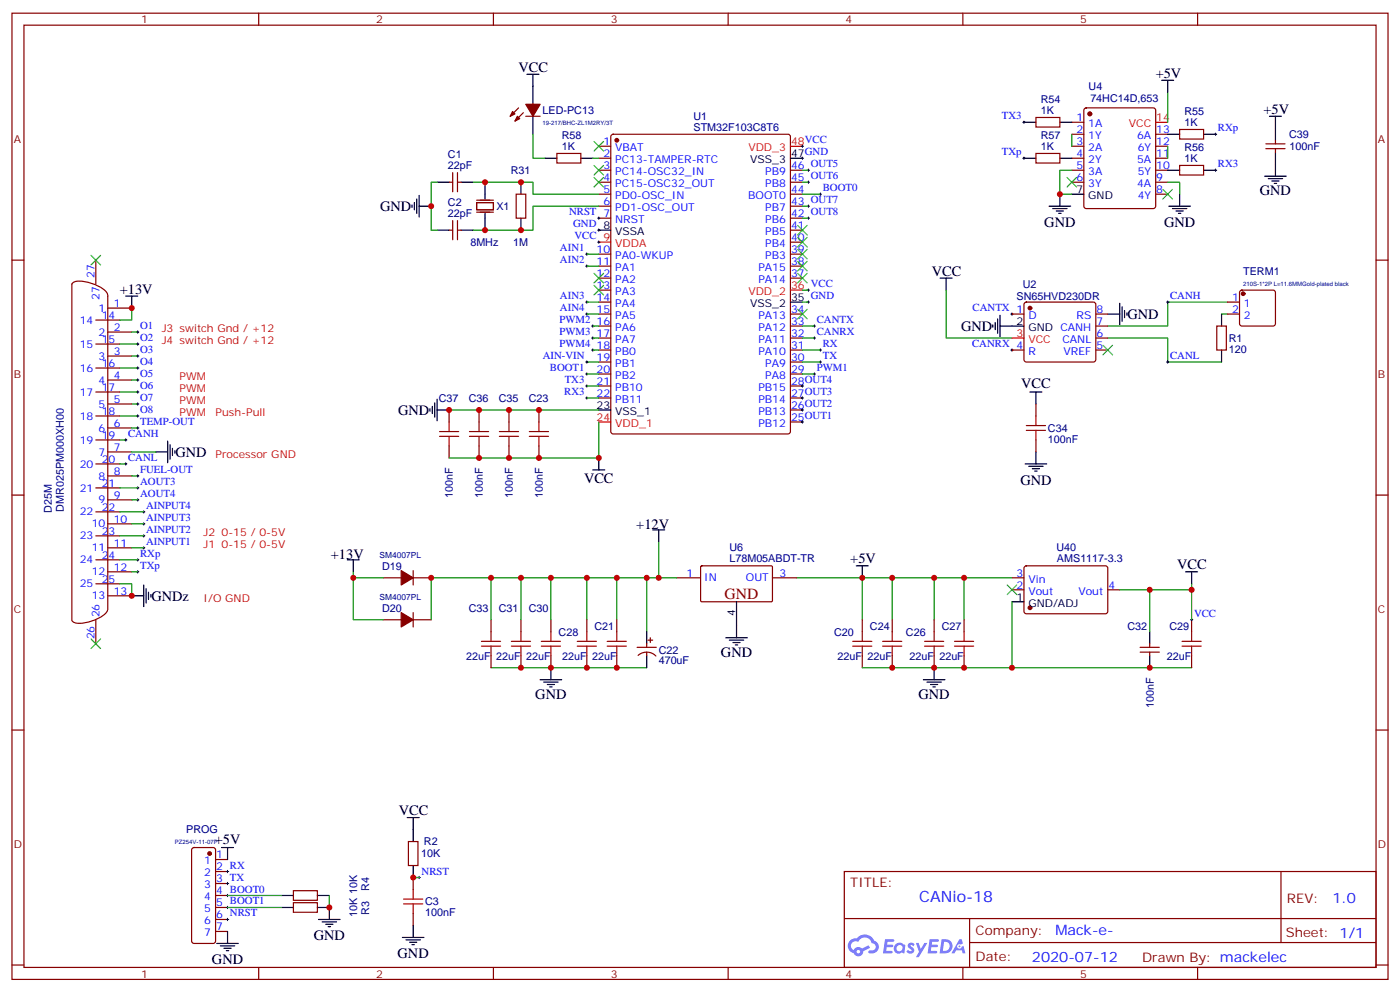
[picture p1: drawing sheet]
<svg xmlns="http://www.w3.org/2000/svg" width="412mm" height="292mm" viewBox="0 0 412 292" stroke-linecap="round" stroke-linejoin="round" font-family="sans-serif">
<g fill="none" stroke="#870000" stroke-width=".35">
<path d="M3.5 3.9h405.4v284.3h-405.4zM7.1 7.4h398.2v277.3h-398.2zM76.2 3.9v3.5M145.3 3.9v3.5M214.5 3.9v3.5M283.6 3.9v3.5M352.8 3.9v3.5M3.5 76.6h3.6M405.3 76.6h3.6M3.5 145.7h3.6M405.3 145.7h3.6M3.5 214.8h3.6"/>
<path d="M405.3 214.8h3.6M248.7 256.5h156.6v28.2h-156.6zM377.3 256.5v20.9M248.7 270.3h156.5M285.6 277.4h119.6M285.6 270.3v14.1M3.5 284h3.6M76.2 284.7v3.5M145.3 284.7v3.5M214.5 284.7v3.5M283.6 284.7v3.5M352.8 284.7v3.5"/>
<path d="M405.3 284h3.6"/>
</g>
<g fill="#5487ff">
<path d="M267.7 277.6a1.22 1.22 0 0 1 1.7 .3l-.4 .6a.47 .47 0 0 0-.3-.4 .47 .47 0 0 0-.5 .2l.1 .2a1.14 1.14 0 0 1 .8 1.8 1.14 1.14 0 0 1-1.9-.1l-.2-.1 .5-.6 .7 .4a.29 .29 0 0 0 .3-.2 .29 .29 0 0 0-.2-.3 1.04 1.04 0 0 1-.6-1.8z"/>
<path d="M260.7 276.4h2.4l.3 .2-.2 .5h-1.8l-.1 .9h1.5l.3 .4-.3 .3h-1.6l-.2 1.1 1.7 .1 .2 .3-.2 .3-2.6 .1z"/>
<path d="M273.8 276.4h2.4l.3 .2-.1 .5h-1.8l-.2 .9h1.6l.3 .4-.4 .3h-1.6l-.1 1.1 1.7 .1 .2 .3-.2 .3h-2.6z"/>
<path d="M282.6 276.4h.7l.3 1.3-.6 .3a.69 .69 0 0 0-1 .2 .69 .69 0 0 0 .4 1 .69 .69 0 0 0 .9-.6l.5-.3 .6 2.2h-.8l-.2-.8h-1.8l-.5 .8h-.8z"/>
<path d="M269.8 277.5h.8l.6 1.8 1.1-1.8h.9l-2.6 4.2h-.8l.9-1.6z"/>
<path d="M277.4 276.4l-.6 4.2h1.3a2.11 2.11 0 0 0 2.5-2.2 2.11 2.11 0 0 0-2.5-2zM278.1 277.1a1.39 1.39 0 0 1 1.7 1.5 1.39 1.39 0 0 1-1.8 1.2h-.3z"/>
<path d="M263.7 278a1.54 1.54 0 0 0-.1 2.2 1.54 1.54 0 0 0 2.2 .1l.6 .3 .3-2.3-.2-.3h-.4a1.49 1.49 0 0 0-2.4 0zM264 279a.94 .94 0 0 1 1.8 0 .94 .94 0 0 1-1.8 0z"/>
<path d="M250.4 276.8a2.18 2.18 0 0 0 1.1 3.7 1.44 1.44 0 0 0 1.6 .9 1.44 1.44 0 0 0 1.2-1.5l2-1-.5-.7-1.9 1a1.47 1.47 0 0 0-2.4 .4 1.39 1.39 0 0 1-.7-1.9 1.39 1.39 0 0 1 2-.5 2.12 2.12 0 0 1 2.2-1.3 2.12 2.12 0 0 1 1.9 1.7 1.14 1.14 0 0 1 1.1 1.4 1.14 1.14 0 0 1-1.7 .7 .43 .43 0 0 0-.5 .4 .43 .43 0 0 0 .4 .5 1.98 1.98 0 0 0 2.5-1.3 1.98 1.98 0 0 0-1.2-2.5 3.1 3.1 0 0 0-5.3-.7l-.9 .1zM252.3 280.1a.55 .55 0 0 1 1.1 0 .55 .55 0 0 1-1.1 0z"/>
<circle cx="282.6" cy="278.5" r=".26"/>
</g>
<g fill="none" stroke="#870000" stroke-width=".35">
<path d="M152.8 31.8l-2.5 2.4M154.2 33.2l-2.5 2.4M154.9 34.2h4.2M180.2 39.7l.4-.2h51.5l.7 .4v87.1l-.4 .7h-51.8l-.6-.5-.1-87zM305.2 34.6h7v2.8h-7zM315.7 36h3.6M315.7 39.5h3.6M319.5 32l.5-.2h19.7l.5 .2 .2 .5v28.2l-.2 .5-.5 .2h-19.7l-.5-.3-.2-.4v-28.2zM340.4 39.5h3.6M347.5 38.1h7v2.8h-7zM132.3 53.6h1M133.3 50.8v5.6"/>
<path d="M134.8 53.6h1M134.8 50.8v5.6M140.4 59.6h4.9v2.1h-4.9zM140.4 58.9h4.9M152 57.2h2.9v7h-2.9zM164 45.2h7.1v2.8h-7.1zM176.4 43h3.5M176.4 46.6h3.5M176.4 50.1h3.5M176.4 53.6h3.5M176.4 57.2h3.5M232.8 50.1h3.6"/>
<path d="M232.8 53.6h3.6M232.8 57.2h3.6M305.2 45.2h7v2.8h-7zM315.7 43h3.6M315.7 46.6h3.6M315.7 50.1h3.6M315.7 53.6h3.6M340.4 43h3.6M340.4 46.6h3.6M340.4 50.1h3.6M340.4 53.6h3.6M340.4 57.2h3.6"/>
<path d="M347.5 48.7h7v2.8h-7zM372.9 43.7h5.6M372.9 42.3h5.6M375.7 41.3v1M375.7 43.7v1.1M28.2 76.6v7M132.3 67.7h1M133.3 64.9v5.7M134.8 67.7h1M134.8 64.9v5.7M140.4 62.4h4.9M176.4 60.7h3.5"/>
<path d="M176.4 64.2h3.5M176.4 74.8h3.5M176.4 78.3h3.5M232.8 60.7h3.6M232.8 64.2h3.6M232.8 74.8h3.6M232.8 78.3h3.6M232.8 71.3h3.6M232.8 67.7h3.6M28.2 94.2h7.1M31.7 90.7h7.1M31.7 97.7h7.1"/>
<path d="M176.4 81.8h3.5M176.4 85.4h3.5M176.4 88.9h3.5M176.4 92.4h3.5M176.4 96h3.5M176.4 99.5h3.5M232.8 81.8h3.6M232.8 92.4h3.6M232.8 96h3.6M232.8 99.5h3.6M298.1 92.4h3.5M301.9 89.1l.4-.2h19.8l.5 .2 .2 .5v16.2l-.2 .5-.5 .2h-19.8l-.5-.2-.2-.5v-16.2z"/>
<path d="M322.8 92.4h3.5M322.8 96h3.5M322.8 99.5h3.5M358.4 96h2.8v7h-2.8zM361.6 88.9h3.5M361.6 92.4h3.5M365.4 85.6l.4-.2h9.2l.5 .2 .2 .5v9.1l-.2 .5-.5 .3h-9.2l-.5-.3-.2-.5v-9.1zM28.2 101.2h7.1M28.2 108.3h7.1M28.2 115.4h7.1M31.7 104.8h7.1M31.7 111.8h7.1"/>
<path d="M31.7 118.9h7.1M176.4 103h3.5M176.4 106.5h3.5M176.4 110.1h3.5M176.4 113.6h3.5M176.4 117.1h3.5M232.8 103h3.6M232.8 106.5h3.6M232.8 110.1h3.6M232.8 113.6h3.6M232.8 117.1h3.6M298.1 103h3.5"/>
<path d="M305.2 118.9v3.5M322.8 103h3.5M28.2 122.4h7.1M28.2 129.5h7.1M28.2 136.5h7.1M31.7 125.9h7.1M31.7 133h7.1M132.3 120.6v3.6M132.3 131.2v3.6M141.1 120.6v3.6M141.1 131.2v3.6M149.9 120.6v3.6"/>
<path d="M149.9 131.2v3.6M158.7 120.6v3.6M158.7 131.2v3.6M232.8 124.2h3.6M232.8 120.6h3.6M305.2 129.5v3.5M28.2 143.6h7.1M28.2 150.6h7.1M28.2 157.7h7.1M31.7 140.1h7.1M31.7 147.1h7.1M31.7 154.2h7.1"/>
<path d="M28.2 164.7h7.1M28.2 171.8h7.1M31.7 178.9v-91.8a3.5 3.5 0 0 0-2.3-2.7 12.3 12.3 0 0 0-7.1-1.6l-.7 .3-.4 .5v98.8M31.7 179a3.5 3.5 0 0 1-2.3 2.7 12.3 12.3 0 0 1-7.1 1.6l-.7-.2-.4-.5M31.7 161.2h7.1M31.7 168.3h7.1M31.7 175.3h7.1M112.9 170h5.3M121.7 167.9v4.3M121.7 170h5.3M199.3 170h7.1M206.4 166.7l.3-.2 20.7 .1 .1 .3v10l-.3 .2-20.7-.1-.1-.3z"/>
<path d="M227.5 170h7.1M298.1 173.6h3.5M298.1 170h3.5M301.9 166.7l.4-.2 23.6 .1 .4 .6v13l-.7 .4h-23.5l-.5-.7v-12.7zM326.3 173.6h3.5M28.2 182.4v7M112.9 182.4h5.3M121.7 180.3v4.2M121.7 182.4h5.3M144.6 182.4v3.5M144.6 193v3.5M153.5 182.4v3.5"/>
<path d="M153.5 193v3.5M162.3 182.4v3.5M162.3 193v3.5M172.9 182.4v3.5M172.9 193v3.5M181.7 182.4v3.5M181.7 193v3.5M187.7 190.5h5.6M188 192.9a3.8 3.8 0 0 1 5.2 .1M190.5 189.4v1.1M190.5 191.9v1.1M190.9 188.4h1.4"/>
<path d="M191.6 187.7v1.4M254 182.4v3.5M254 193v3.5M262.8 182.4v3.5M262.8 193v3.5M275.2 182.4v3.5M275.2 193v3.5M284 182.4v3.5M284 193v3.5M335.8 191.9h5.7M335.8 190.5h5.7M338.7 189.4v1.1"/>
<path d="M338.7 191.9v1.1M351 182.4v3.5M351 193v3.5M56.7 249.6l.4-.2h5.7l.6 .4 .1 27.1-.2 .5-.5 .2h-5.7l-.4-.2-.3-.5v-26.8zM63.5 252.9h3.5M63.5 256.5h3.5M63.5 260h3.5M120.3 247.6h2.8v7.1h-2.8zM121.7 258.2v3.6M63.5 263.5h3.5M63.5 267.1h3.5M63.5 270.6h3.5"/>
<path d="M63.5 274.1h3.5M86.4 265.6h7.1v2.9h-7.1zM86.4 262.1h7.1v2.8h-7.1zM121.7 268.8v3.5"/>
</g>
<g fill="#870000" stroke="#870000" stroke-width=".35">
<path d="M154.9 30.7h4.2l-2.1 3.5z"/>
<path d="M152.4 34.2l.7 .7-1.4 .7z"/>
<path d="M151 32.8l.7 .7-1.4 .7z"/>
<path d="M118.2 180.3l3.5 2.1-3.5 2.1z"/>
<path d="M118.2 167.9l3.5 2.1-3.5 2.2z"/>
<circle cx="181.7" cy="41.3" r=".53"/>
<circle cx="366.2" cy="86.4" r=".53"/>
<circle cx="303.4" cy="90.7" r=".53"/>
<circle cx="61.7" cy="251.2" r=".53"/>
<circle cx="321" cy="33.5" r=".53"/>
<circle cx="303.4" cy="178.9" r=".53"/>
</g>
<g fill="none" stroke="#000" stroke-width=".35">
<path d="M155.2 21.9h3.5M157 21.9v8.8M157 34.2v5.3M301.6 36h3.6M312.2 36h3.5M342.2 23.6h3.5M344 39.5h3.5M344 23.6v3.6M354.5 39.5h3.6M373.9 34.2h3.6M375.7 34.2v7.1M122.1 59.6v2.1"/>
<path d="M122.8 58.6v4.2M123.5 57.5v6.4M128.8 53.6h3.5M135.8 53.6h3.5M142.9 53.6v5M153.5 53.6v3.6M160.5 46.6h3.5M171.1 46.6h3.5M232.8 46.6h3.6M301.6 46.6h3.6M312.2 46.6h3.5M312.2 57.2v3.5"/>
<path d="M315.7 57.2h3.6M344 50.1h3.5M347.5 57.2v3.5M354.5 50.1h3.6M372.5 51.9h6.4M373.6 52.6h4.2M374.6 53.3h2.2M375.4 54h.7M375.7 44.8v7.1M121.4 60.3v.7M123.5 60.7h3.5M128.8 67.7h3.5"/>
<path d="M135.8 67.7h3.5M142.9 62.8v4.9M153.5 64.2v3.5M176.4 67.7h3.5M309 60.7h6.4M310.1 61.4h4.2M311.1 62.1h2.2M311.9 62.8h.7M344.3 60.7h6.4M345.4 61.4h4.2M346.4 62.1h2.1M347.1 62.8h.7"/>
<path d="M37 87.1h3.6M38.8 87.1v3.6M232.8 88.9h3.6M276.9 81.8h3.6M278.7 81.8v3.6M292.5 95.6v.7M293.2 94.9v2.1M293.9 93.8v4.3M294.6 96h7M294.6 92.8v6.3M326.3 92.4h3.5M329.8 89.3v6.3"/>
<path d="M330.6 90.3v4.2M331.3 91.4v2.1M332 92.1v.7M359.8 92.4v3.6M127.4 119.6v2.1M128.1 118.5v4.3M128.8 117.5v6.3M303.4 115.4h3.5M305.2 115.4v3.5M359.8 103v3.5M45.9 133h3.5M49.4 129.8v6.4"/>
<path d="M50.1 130.9v4.2M50.8 131.9v2.2M51.5 132.6v.7M126.6 120.3v.7M128.8 120.6h3.5M174.6 138.3h3.6M176.4 120.6h3.5M176.4 134.8v3.5M302 136.5h6.3M303 137.2h4.3M304.1 137.9h2.1M304.8 138.6h.7"/>
<path d="M305.2 133v3.5M192.3 155.9h3.5M194 155.9v3.6M38.8 175.3h3.5M42.3 172.2v6.3M43 173.2v4.2M43.7 174.3v2.1M44.4 175v.7M102.3 164.7h3.5M104.1 164.7v3.6M217 177.1v10.6M252.2 166.5h3.6"/>
<path d="M254 166.5v3.5M298.1 177.1h3.5M349.2 168.3h3.6M351 168.3v3.5M162.3 196.5v3.5M190.5 185.9v3.5M190.5 193v3.5M213.8 187.7h6.3M214.8 188.4h4.3M215.9 189.1h2.1M216.6 189.8h.7M275.2 196.5v3.5"/>
<path d="M338.7 185.9v3.5M338.7 193v3.5M159.1 200h6.4M160.2 200.7h4.2M161.2 201.4h2.1M161.9 202.1h.7M272 200h6.3M273 200.7h4.3M274.1 201.4h2.1M274.8 202.1h.7M65.3 249.4h3.5M67 249.4v3.5"/>
<path d="M119.9 240.6h3.6M121.7 240.6v7M121.7 254.7v3.5M63.9 277.6h6.3M64.9 278.3h4.2M66 279h2.1M66.7 279.8h.7M67 274.1v3.5M82.9 267.1h3.5M82.9 263.5h3.5M93.5 267.1h3.5v3.5M93.5 263.5h3.5"/>
<path d="M93.8 270.6h6.4M94.9 271.3h4.2M96 272h2.1M96.7 272.7h.7M118.5 275.9h6.4M119.6 276.6h4.2M120.6 277.3h2.2M121.4 278h.7M121.7 272.3v3.6"/>
</g>
<path d="M340.4 36h3.6M232.8 43h3.6M176.4 71.3h3.5M232.8 85.4h3.6M298.1 99.5h3.5M176.4 124.2h3.5" fill="none" stroke="#f00" stroke-width=".35"/>
<g fill="none" stroke="#008700" stroke-width=".35">
<path d="M157 39.5v7.1h3.5M315.7 39.5v3.5M344 27.2v8.8M128.8 53.6h-1.8v14.1h1.8M139.3 53.6h17.7v3.6h19.4M174.6 46.6h1.8M236.4 57.2h5.3M236.4 50.1h1.7M236.4 53.6h1.7M315.7 50.1h-3.5v7.1h3.5M344 53.6h3.5v3.6M344 43v3.6"/>
<path d="M172.9 74.8h3.5M172.9 78.3h3.5M176.4 60.7h-19.4v7h-17.7M236.4 60.7h1.7M236.4 64.2h1.7M38.8 90.7v3.5h-3.5M38.8 97.7h1.8M172.9 92.4h3.5M172.9 88.9h3.5M174.6 99.5h1.8M174.6 96h1.8M236.4 99.5h3.5"/>
<path d="M236.4 96h3.5M236.4 88.9h1.7M236.4 85.4h1.7M278.7 85.4v14.1h19.4M326.3 99.5h17.7v7h15.8M359.8 92.4h1.8M361.6 88.9h-17.6v7.1h-17.7M35.3 101.2h5.3M35.3 108.3h5.3M35.3 115.4h5.3M38.8 104.8h1.8M38.8 111.8h1.8"/>
<path d="M38.8 118.9h1.8M172.9 110.1h3.5M172.9 106.5h3.5M172.9 117.1h3.5M172.9 113.6h3.5M174.6 103h1.8M236.4 110.1h3.5M236.4 106.5h5.3M236.4 103h5.3M35.3 122.4h5.3M35.3 129.5h1.7M35.3 136.5h1.7"/>
<path d="M38.8 133h7.1M38.8 125.9h1.8M132.3 120.6h44.1M176.4 124.2v10.6h-44.1M35.3 143.6h5.3M35.3 150.6h7M35.3 157.7h7M38.8 147.1h1.8M38.8 140.1h1.8M38.8 154.2h3.5M194 159.5v10.5h-67v12.4M35.3 171.8h3.5v3.5"/>
<path d="M35.3 164.7h5.3M38.8 161.2h3.5M38.8 168.3h1.8M104.1 168.3v1.7h8.8M104.1 170v12.4h8.8M144.6 170v12.4M153.5 170v12.4M162.3 170v12.4M172.9 170v12.4M181.7 170v12.4M190.5 170v15.9M194 170h5.3"/>
<path d="M234.6 170h40.6M254 170v12.4M262.8 170v12.4M284 170v12.4M298.1 177.1v19.4h-44.1M298.1 170h-22.9v12.4M329.8 173.6h21.2M338.7 173.6v12.3M351 171.8v10.6M144.6 196.5h45.9M298.1 196.5h52.9M121.7 258.2h1.8"/>
<path d="M67 263.5h15.9M67 267.1h15.9M97 263.5v3.6"/>
</g>
<g fill="none" stroke="#000" stroke-width=".29">
<path d="M301.3 36h.7M301.6 35.6v.7M357.7 39.5h.7M358.1 39.2v.7M236 46.6h.7M236 43h.7M236.4 42.7v.7M236.4 46.2v.7M237.8 53.6h.7M237.8 50.1h.7M238.1 49.7v.7M238.1 53.3v.7"/>
<path d="M241.3 57.2h.7M241.7 56.8v.7M301.3 46.6h.7M301.6 46.2v.7M357.7 50.1h.7M358.1 49.7v.7M172.5 74.8h.7M172.5 78.3h.7M172.9 74.4v.7M172.9 78v.7M176 64.2h.7M176 67.7h.7"/>
<path d="M176 71.3h.7M176.4 63.9v.7M176.4 67.4v.7M176.4 70.9v.7M237.8 64.2h.7M237.8 60.7h.7M238.1 60.3v.7M238.1 63.9v.7M40.2 97.7h.7M40.6 97.4v.7M172.5 92.4h.7M172.5 88.9h.7"/>
<path d="M172.9 88.5v.8M172.9 92.1v.7M174.3 99.5h.7M174.3 96h.7M174.6 95.6v.7M174.6 99.1v.7M237.8 88.9h.7M237.8 85.4h.7M238.1 85v.7M238.1 88.5v.8M239.5 99.5h.7M239.5 96h.7"/>
<path d="M239.9 95.6v.7M239.9 99.1v.7M297.7 92.4h.7M298.1 92.1v.7M343.6 88.9h.7M344 88.5v.8M40.2 101.2h.7M40.2 104.8h.7M40.2 108.3h.7M40.2 111.8h.7M40.2 115.4h.7M40.2 118.9h.7"/>
<path d="M40.6 100.9v.7M40.6 104.4v.7M40.6 107.9v.8M40.6 111.5v.7M40.6 115v.7M40.6 118.5v.7M172.5 110.1h.7M172.5 106.5h.7M172.5 117.1h.7M172.5 113.6h.7M172.9 106.2v.7M172.9 109.7v.7"/>
<path d="M172.9 113.2v.7M172.9 116.8v.7M174.3 103h.7M174.6 102.7v.7M236 117.1h.7M236 113.6h.7M236.4 113.2v.7M236.4 116.8v.7M239.5 110.1h.7M239.9 109.7v.7M241.3 103h.7M241.3 106.5h.7"/>
<path d="M241.7 102.7v.7M241.7 106.2v.7M297.7 103h.7M298.1 102.7v.7M343.6 106.5h.7M344 106.2v.7M36.7 129.5h.7M36.7 136.5h.7M37 129.1v.7M37 136.2v.7M40.2 122.4h.7M40.2 125.9h.7"/>
<path d="M40.6 122.1v.7M40.6 125.6v.7M40.6 139.7v.7M236 124.2h.7M236 120.6h.7M236.4 120.3v.7M236.4 123.8v.7M40.2 140.1h.7M40.2 143.6h.7M40.2 147.1h.7M40.6 143.2v.7M40.6 146.8v.7"/>
<path d="M42 150.6h.7M42 154.2h.7M42 157.7h.7M42.3 150.3v.7M42.3 153.8v.7M42.3 157.3v.7M40.2 164.7h.7M40.2 168.3h.7M40.6 164.4v.7M40.6 167.9v.7M42 161.2h.7M42.3 160.9v.7"/>
<path d="M350.7 182.4h.7M351 182v.7M66.7 256.5h.7M66.7 260h.7M67 256.1v.7M67 259.6v.7M123.1 258.2h.7M123.5 257.9v.7M66.7 263.5h.7M66.7 267.1h.7M66.7 270.6h.7M67 263.2v.7"/>
<path d="M67 266.7v.7M67 270.2v.7"/>
</g>
<g fill="none" stroke="#3c3" stroke-width=".35">
<path d="M175 41.6l2.8 2.8M175 48.7l2.8 2.8M175 52.2l2.8 2.8M177.8 41.6l-2.8 2.8M177.8 48.7l-2.8 2.8M177.8 52.2l-2.8 2.8M314.3 52.2l2.8 2.8M317.1 52.2l-2.8 2.8M342.5 55.7l2.9 2.9M345.4 55.7l-2.9 2.9M26.8 75.1l2.8 2.9M29.6 75.1l-2.8 2.9"/>
<path d="M234.9 66.3l2.9 2.8M234.9 69.8l2.9 2.9M234.9 73.4l2.9 2.8M234.9 76.9l2.9 2.8M237.8 66.3l-2.9 2.8M237.8 69.8l-2.9 2.9M237.8 73.4l-2.9 2.8M237.8 76.9l-2.9 2.8M175 80.4l2.8 2.9M175 84l2.8 2.8M177.8 80.4l-2.8 2.9M177.8 84l-2.8 2.8"/>
<path d="M234.9 80.4l2.9 2.9M234.9 91l2.9 2.8M237.8 80.4l-2.9 2.9M237.8 91l-2.9 2.8M324.9 101.6l2.8 2.8M327.7 101.6l-2.8 2.8M296.7 172.2l2.8 2.8M299.5 172.2l-2.8 2.8M26.8 188l2.8 2.9M29.6 188l-2.8 2.9"/>
</g>
<g fill="none" stroke="#a10000" stroke-width=".35">
<path d="M129.5 128.4h5.6M129.5 127h5.6M132.3 124.2v2.8M132.3 128.4v2.8M138.3 128.4h5.6M138.3 127h5.6M141.1 124.2v2.8M141.1 128.4v2.8M147.1 128.4h5.7M147.1 127h5.7M149.9 124.2v2.8M149.9 128.4v2.8"/>
<path d="M155.9 128.4h5.7M155.9 127h5.7M158.7 124.2v2.8M158.7 128.4v2.8M302.3 126.6h5.7M302.3 125.2h5.7M305.2 122.4v2.8M305.2 126.6v2.9M141.8 190.1h5.7M141.8 188.7h5.7M144.6 185.9v2.8M144.6 190.1v2.9"/>
<path d="M150.6 190.1h5.7M150.6 188.7h5.7M153.5 185.9v2.8M153.5 190.1v2.9M159.5 190.1h5.6M159.5 188.7h5.6M162.3 185.9v2.8M162.3 190.1v2.9M170 190.1h5.7M170 188.7h5.7M172.9 185.9v2.8M172.9 190.1v2.9"/>
<path d="M178.9 190.1h5.6M178.9 188.7h5.6M181.7 185.9v2.8M181.7 190.1v2.9M251.2 190.1h5.6M251.2 188.7h5.6M254 185.9v2.8M254 190.1v2.9M260 190.1h5.6M260 188.7h5.6M262.8 185.9v2.8M262.8 190.1v2.9"/>
<path d="M272.3 190.1h5.7M272.3 188.7h5.7M275.2 185.9v2.8M275.2 190.1v2.9M281.2 190.1h5.6M281.2 188.7h5.6M284 185.9v2.8M284 190.1v2.9M348.2 190.1h5.6M348.2 188.7h5.6M351 185.9v2.8M351 190.1v2.9"/>
<path d="M118.9 266h5.6M118.9 264.6h5.6M121.7 261.8v2.8M121.7 266v2.8"/>
</g>
<g fill="#c00">
<circle cx="351" cy="173.6" r=".88"/>
<circle cx="176.4" cy="134.8" r=".88"/>
<circle cx="158.8" cy="134.8" r=".88"/>
<circle cx="149.9" cy="134.8" r=".88"/>
<circle cx="141.1" cy="134.8" r=".88"/>
<circle cx="153.5" cy="170" r=".88"/>
<circle cx="153.5" cy="196.5" r=".88"/>
<circle cx="162.3" cy="196.5" r=".88"/>
<circle cx="312.2" cy="57.1" r=".88"/>
<circle cx="38.8" cy="90.7" r=".88"/>
<circle cx="97" cy="267.1" r=".88"/>
<circle cx="121.7" cy="258.2" r=".88"/>
<circle cx="142.9" cy="53.6" r=".88"/>
<circle cx="127" cy="60.7" r=".88"/>
<circle cx="142.9" cy="67.7" r=".88"/>
<circle cx="38.8" cy="175.3" r=".88"/>
<circle cx="338.7" cy="196.5" r=".88"/>
<circle cx="275.2" cy="196.5" r=".88"/>
<circle cx="284" cy="196.5" r=".88"/>
<circle cx="262.8" cy="170" r=".88"/>
<circle cx="172.9" cy="196.5" r=".88"/>
<circle cx="181.7" cy="196.5" r=".88"/>
<circle cx="254" cy="170" r=".88"/>
<circle cx="284" cy="170" r=".88"/>
<circle cx="298.1" cy="196.5" r=".88"/>
<circle cx="190.5" cy="170" r=".88"/>
<circle cx="181.7" cy="170" r=".88"/>
<circle cx="172.9" cy="170" r=".88"/>
<circle cx="127" cy="170" r=".88"/>
<circle cx="104.1" cy="170" r=".88"/>
<circle cx="144.6" cy="170" r=".88"/>
<circle cx="162.3" cy="170" r=".88"/>
<circle cx="275.2" cy="170" r=".88"/>
<circle cx="262.8" cy="196.5" r=".88"/>
<circle cx="194" cy="170" r=".88"/>
<circle cx="141.1" cy="120.6" r=".88"/>
<circle cx="149.9" cy="120.6" r=".88"/>
<circle cx="158.8" cy="120.6" r=".88"/>
<circle cx="132.3" cy="120.6" r=".88"/>
<circle cx="338.7" cy="173.6" r=".88"/>
<circle cx="153.5" cy="67.7" r=".88"/>
<circle cx="153.5" cy="53.6" r=".88"/>
</g>
<text font-size="4.6" fill="#800" x="213.4" y="176.4">GND</text>
<text font-size="4.6" fill="#00f" x="270.8" y="265.5">CANio-18</text>
<g font-size="4.2">
<text x="152.8" y="21.2">VCC</text>
<text x="340.4" y="22.9">+5V</text>
<text x="372.2" y="33.5">+5V</text>
<text x="371.1" y="57.5">GND</text>
<text x="112" y="62.1">GND</text>
<text x="307.6" y="66.8">GND</text>
<text x="342.9" y="66.8">GND</text>
<text x="274.5" y="81.1">VCC</text>
<text x="35.3" y="86.4">+13V</text>
<text x="332.1" y="93.8">GND</text>
<text x="283.1" y="97.4">GND</text>
<text x="300.8" y="114.2">VCC</text>
<text x="117.3" y="122">GND</text>
<text x="51.7" y="134.4">GND</text>
<text x="172" y="142.3">VCC</text>
<text x="300.6" y="142.6">GND</text>
<text x="187.4" y="155.6">+12V</text>
<text x="97.5" y="164.4">+13V</text>
<text x="250.5" y="165.8">+5V</text>
<text x="346.8" y="167.6">VCC</text>
<text x="44.6" y="176.7">GNDz</text>
<text x="212.4" y="193.3">GND</text>
<text x="157.7" y="205.7">GND</text>
<text x="270.6" y="205.7">GND</text>
<text x="117.5" y="239.9">VCC</text>
<text x="63.2" y="248.3">+5V</text>
<text x="92.4" y="276.7">GND</text>
<text x="117.1" y="282">GND</text>
<text x="62.4" y="283.7">GND</text>
</g>
<g font-size="4.2" fill="#00f">
<text x="392.5" y="265.7">1.0</text>
<text x="310.9" y="275.3">Mack-e-</text>
<text x="304" y="283.1">2020-07-12</text>
</g>
<g font-size="3.9" fill="#800">
<text x="250.5" y="261.1">TITLE:</text>
<text x="379.1" y="265.7">REV:</text>
<text x="287.4" y="275.3">Company:</text>
<text x="378.7" y="275.9">Sheet: 1/1</text>
<text x="287.4" y="282.9">Date:</text>
<text x="336.4" y="283">Drawn By: mackelec</text>
</g>
<g font-size="3.2" fill="#800">
<text x="41.6" y="6.9">1</text>
<text x="110.8" y="6.9">2</text>
<text x="179.9" y="6.9">3</text>
<text x="249.1" y="6.9">4</text>
<text x="318.2" y="6.9">5</text>
<text x="4.1" y="42">A</text>
<text x="405.9" y="42">A</text>
<text x="4.1" y="111.1">B</text>
<text x="405.9" y="111.1">B</text>
<text x="4.1" y="180.3">C</text>
<text x="405.9" y="180.3">C</text>
<text x="4.1" y="249.4">D</text>
<text x="405.9" y="249.4">D</text>
<text x="41.6" y="287.7">1</text>
<text x="110.8" y="287.7">2</text>
<text x="179.9" y="287.7">3</text>
<text x="249.1" y="287.7">4</text>
<text x="318.2" y="287.7">5</text>
</g>
<g font-size="3.2" fill="#000080">
<text x="320.7" y="26.6">U4</text>
<text x="159.8" y="33.5">LED-PC13</text>
<text x="204.3" y="35.3">U1</text>
<text x="306.6" y="33.5">1K</text>
<text x="306.6" y="30.3">R54</text>
<text x="321.2" y="30.1">74HC14D,653</text>
<text x="348.9" y="33.9">R55</text>
<text x="165.5" y="40.9">R58</text>
<text x="204.3" y="38.5">STM32F103C8T6</text>
<text x="306.6" y="40.9">R57</text>
<text x="348.9" y="37">1K</text>
<text x="379.7" y="40.7">C39</text>
<text x="131.9" y="46.6">C1</text>
<text x="165.5" y="44.1">1K</text>
<text x="306.6" y="44.1">1K</text>
<text x="348.9" y="47.6">1K</text>
<text x="348.9" y="44.4">R56</text>
<text x="379.9" y="44.2">100nF</text>
<text x="131.9" y="49.7">22pF</text>
<text x="150.4" y="51.2">R31</text>
<text x="131.9" y="63.9">22pF</text>
<text x="131.9" y="60.7">C2</text>
<text x="146.2" y="61.8">X1</text>
<text x="138.5" y="72.4">8MHz</text>
<text x="151.2" y="72.4">1M</text>
<text x="366.2" y="81">TERM1</text>
<text x="299.4" y="88.3">SN65HVD230DR</text>
<text x="301.3" y="84.8">U2</text>
<text x="361.9" y="100.6">R1</text>
<text x="361.9" y="103.8">120</text>
<text x="129.3" y="118.2">C37</text>
<text x="138.1" y="118.2">C36</text>
<text x="146.9" y="118.2">C35</text>
<text x="155.7" y="118.2">C23</text>
<text x="308.7" y="130.3">100nF</text>
<text x="308.7" y="127.1">C34</text>
<text x="133.4" y="146.5" transform="rotate(-90 133.4 146.5)">100nF</text>
<text x="142.2" y="146.5" transform="rotate(-90 142.2 146.5)">100nF</text>
<text x="151" y="146.5" transform="rotate(-90 151 146.5)">100nF</text>
<text x="159.9" y="146.5" transform="rotate(-90 159.9 146.5)">100nF</text>
<text x="15.2" y="150.8" transform="rotate(-90 15.2 150.8)">D25M</text>
<text x="18.8" y="150.6" transform="rotate(-90 18.8 150.6)">DMR025PM000XH00</text>
<text x="112.5" y="167.7">D19</text>
<text x="214.9" y="165.3">L78M05ABDT-TR</text>
<text x="214.9" y="162.1">U6</text>
<text x="311.2" y="162.3">U40</text>
<text x="311.4" y="165.5">AMS1117-3.3</text>
<text x="138.1" y="180">C33</text>
<text x="146.9" y="180">C31</text>
<text x="155.7" y="180">C30</text>
<text x="112.5" y="180">D20</text>
<text x="175.1" y="185.3">C21</text>
<text x="256.3" y="185.3">C24</text>
<text x="277.4" y="185.3">C27</text>
<text x="332.1" y="185.3">C32</text>
<text x="344.5" y="185.3">C29</text>
<text x="164.5" y="187">C28</text>
<text x="245.7" y="187">C20</text>
<text x="266.9" y="187">C26</text>
<text x="137.4" y="194.1">22uF</text>
<text x="146.2" y="194.1">22uF</text>
<text x="155" y="194.1">22uF</text>
<text x="165.6" y="194.1">22uF</text>
<text x="174.4" y="194.1">22uF</text>
<text x="194" y="195.5">470uF</text>
<text x="194" y="192.4">C22</text>
<text x="246.7" y="194.1">22uF</text>
<text x="255.5" y="194.1">22uF</text>
<text x="267.9" y="194.1">22uF</text>
<text x="276.7" y="194.1">22uF</text>
<text x="343.7" y="194.1">22uF</text>
<text x="339.8" y="208.2" transform="rotate(-90 339.8 208.2)">100nF</text>
<text x="54.8" y="245.2">PROG</text>
<text x="124.9" y="248.8">R2</text>
<text x="124.1" y="252.3">10K</text>
<text x="108.7" y="262.1" transform="rotate(-90 108.7 262.1)">R4</text>
<text x="105.2" y="270" transform="rotate(-90 105.2 270)">10K 10K</text>
<text x="108.7" y="269.2" transform="rotate(-90 108.7 269.2)">R3</text>
<text x="125.2" y="269.6">100nF</text>
<text x="125.2" y="266.4">C3</text>
</g>
<g font-size="3.2" fill="#00f">
<text x="295.1" y="35.1">TX3</text>
<text x="317.1" y="35.6">1</text>
<text x="317.1" y="39.2">2</text>
<text x="320.6" y="37.4">1A</text>
<text x="320.6" y="40.9">1Y</text>
<text x="334.9" y="40.9">6A</text>
<text x="340.6" y="39.2">13</text>
<text x="358.8" y="38.6">RXp</text>
<text x="177.7" y="42.7">1</text>
<text x="177.7" y="46.2">2</text>
<text x="181.2" y="44.4">VBAT</text>
<text x="181.2" y="48">PC13-TAMPER-RTC</text>
<text x="295.1" y="45.7">TXp</text>
<text x="317.1" y="42.7">3</text>
<text x="317.1" y="46.2">4</text>
<text x="320.6" y="44.4">2A</text>
<text x="320.6" y="48">2Y</text>
<text x="334.9" y="48">5A</text>
<text x="335.2" y="44.4">6Y</text>
<text x="340.6" y="46.2">11</text>
<text x="340.6" y="42.7">12</text>
<text x="177.7" y="49.7">3</text>
<text x="177.7" y="53.3">4</text>
<text x="181.2" y="51.5">PC14-OSC32_IN</text>
<text x="225.4" y="51.5">PB9</text>
<text x="233" y="53.3">45 OUT6</text>
<text x="233" y="49.7">46 OUT5</text>
<text x="317.1" y="49.7">5</text>
<text x="317.1" y="53.3">6</text>
<text x="320.6" y="51.5">3A</text>
<text x="335.2" y="51.5">5Y</text>
<text x="340.6" y="53.3">9</text>
<text x="340.6" y="49.7">10</text>
<text x="358.8" y="49.2">RX3</text>
<text x="177.7" y="56.8">5</text>
<text x="181.2" y="55">PC15-OSC32_OUT</text>
<text x="181.2" y="58.6">PD0-OSC_IN</text>
<text x="220.4" y="58.6">BOOT0</text>
<text x="225.4" y="55">PB8</text>
<text x="233" y="56.8">44</text>
<text x="242.4" y="56.3">BOOT0</text>
<text x="320.6" y="55">3Y</text>
<text x="334.9" y="55">4A</text>
<text x="335.2" y="58.6">4Y</text>
<text x="340.6" y="56.8">8</text>
<text x="167.6" y="63.3">NRST 7</text>
<text x="177.7" y="60.3">6</text>
<text x="181.2" y="62.1">PD1-OSC_OUT</text>
<text x="181.2" y="65.6">NRST</text>
<text x="225.4" y="65.6">PB6</text>
<text x="225.4" y="62.1">PB7</text>
<text x="233" y="63.9">42 OUT8</text>
<text x="233" y="60.3">43 OUT7</text>
<text x="168.8" y="66.9">GND 8</text>
<text x="169.2" y="70.4">VCC 9</text>
<text x="225.4" y="69.1">PB5</text>
<text x="233" y="70.9">40</text>
<text x="233" y="67.4">41</text>
<text x="164.9" y="73.9">AIN1</text>
<text x="164.9" y="77.4">AIN2</text>
<text x="175.7" y="74.4">10</text>
<text x="175.7" y="78">11</text>
<text x="181.2" y="76.2">PA0-WKUP</text>
<text x="225.4" y="76.2">PB3</text>
<text x="225.4" y="72.7">PB4</text>
<text x="233" y="78">38</text>
<text x="233" y="74.4">39</text>
<text x="27.9" y="81.8" transform="rotate(-90 27.9 81.8)">27</text>
<text x="175.7" y="81.5">12</text>
<text x="181.2" y="79.7">PA1</text>
<text x="181.2" y="83.3">PA2</text>
<text x="223.4" y="83.3">PA14</text>
<text x="223.4" y="79.7">PA15</text>
<text x="233" y="81.5">37</text>
<text x="29.3" y="88.3" transform="rotate(-90 29.3 88.3)">27</text>
<text x="164.9" y="88">AIN3</text>
<text x="175.7" y="85">13</text>
<text x="175.7" y="88.5">14</text>
<text x="181.2" y="86.8">PA3</text>
<text x="344.7" y="88">CANH</text>
<text x="362.9" y="88.5">1</text>
<text x="23.5" y="95.2">14</text>
<text x="29" y="91.7">1</text>
<text x="30" y="93.8">14</text>
<text x="33.5" y="90.3">1</text>
<text x="164.8" y="95.1">PWM2</text>
<text x="164.9" y="91.5">AIN4</text>
<text x="175.7" y="92.1">15</text>
<text x="175.7" y="95.6">16</text>
<text x="181.2" y="90.3">PA4</text>
<text x="181.2" y="93.8">PA5</text>
<text x="223.4" y="93.8">PA13</text>
<text x="233" y="95.6">33</text>
<text x="233" y="92.1">34</text>
<text x="240.6" y="95.1">CANTX</text>
<text x="286.5" y="91.5">CANTX 1</text>
<text x="302.9" y="93.8">D</text>
<text x="317.1" y="93.8">RS</text>
<text x="323" y="95.6">7</text>
<text x="323" y="92.1">8</text>
<text x="362.9" y="92.1">2</text>
<text x="366.4" y="90.3">1</text>
<text x="366.4" y="93.8">2</text>
<text x="29" y="98.8">2</text>
<text x="30" y="100.9">15</text>
<text x="33.5" y="97.4">2</text>
<text x="41.3" y="96.8">O1</text>
<text x="41.3" y="100.4">O2</text>
<text x="164.8" y="98.6">PWM3</text>
<text x="175.7" y="99.1">17</text>
<text x="181.2" y="97.4">PA6</text>
<text x="181.2" y="100.9">PA7</text>
<text x="223.4" y="100.9">PA11</text>
<text x="223.4" y="97.4">PA12</text>
<text x="233" y="99.1">32</text>
<text x="240.6" y="98.6">CANRX</text>
<text x="313" y="100.9">CANL</text>
<text x="323" y="99.1">6</text>
<text x="23.5" y="102.3">15</text>
<text x="29" y="105.8">3</text>
<text x="30" y="107.9">16</text>
<text x="33.5" y="104.4">3</text>
<text x="41.3" y="103.9">O3</text>
<text x="41.3" y="107.4">O4</text>
<text x="159.9" y="105.7">AIN-VIN</text>
<text x="164.8" y="102.1">PWM4</text>
<text x="175.7" y="102.7">18</text>
<text x="175.7" y="106.2">19</text>
<text x="181.2" y="104.4">PB0</text>
<text x="181.2" y="107.9">PB1</text>
<text x="223.4" y="104.4">PA10</text>
<text x="225.4" y="107.9">PA9</text>
<text x="233" y="106.2">30</text>
<text x="233" y="102.7">31</text>
<text x="242.4" y="105.7">TX</text>
<text x="242.4" y="102.1">RX</text>
<text x="286.3" y="102.1">CANRX 4</text>
<text x="302.9" y="104.4">R</text>
<text x="313.3" y="104.4">VREF</text>
<text x="323" y="102.7">5</text>
<text x="344.7" y="105.7">CANL</text>
<text x="23.5" y="109.4">16</text>
<text x="29" y="112.9">4</text>
<text x="33.5" y="111.5">4</text>
<text x="41.3" y="110.9">O5</text>
<text x="162" y="109.2">BOOT1</text>
<text x="166.3" y="112.7">TX3</text>
<text x="175.7" y="109.7">20</text>
<text x="175.7" y="113.2">21</text>
<text x="181.2" y="111.5">PB2</text>
<text x="225.4" y="111.5">PA8</text>
<text x="233" y="113.2">28OUT4</text>
<text x="233" y="109.7">29</text>
<text x="240.6" y="109.2">PWM1</text>
<text x="23.5" y="116.4">17</text>
<text x="29" y="119.9">5</text>
<text x="30" y="115">17</text>
<text x="33.5" y="118.5">5</text>
<text x="41.3" y="114.5">O6</text>
<text x="41.3" y="118">O7</text>
<text x="166.2" y="116.2">RX3</text>
<text x="175.7" y="116.8">22</text>
<text x="181.2" y="115">PB10</text>
<text x="181.2" y="118.5">PB11</text>
<text x="223.4" y="118.5">PB14</text>
<text x="223.4" y="115">PB15</text>
<text x="233" y="116.8">27OUT3</text>
<text x="23.5" y="123.5">18</text>
<text x="30" y="122.1">18</text>
<text x="33.5" y="125.6">6</text>
<text x="41.3" y="121.5">O8</text>
<text x="41.3" y="125.1">TEMP-OUT</text>
<text x="223.4" y="125.6">PB12</text>
<text x="223.4" y="122.1">PB13</text>
<text x="233" y="123.8">25OUT1</text>
<text x="233" y="120.3">26OUT2</text>
<text x="23.5" y="130.5">19</text>
<text x="29" y="127">6</text>
<text x="30" y="129.1">19</text>
<text x="37.7" y="128.6">CANH</text>
<text x="23.5" y="137.6">20</text>
<text x="29" y="134.1">7</text>
<text x="30" y="136.2">20</text>
<text x="33.5" y="132.6">7</text>
<text x="37.7" y="135.6">CANL</text>
<text x="29" y="141.1">8</text>
<text x="30" y="143.2">21</text>
<text x="33.5" y="139.7">8</text>
<text x="41.3" y="139.2">FUEL-OUT</text>
<text x="41.3" y="142.7">AOUT3</text>
<text x="23.5" y="144.6">21</text>
<text x="29" y="148.2">9</text>
<text x="33.5" y="146.8">9</text>
<text x="41.3" y="146.2">AOUT4</text>
<text x="43" y="149.8">AINPUT4</text>
<text x="23.5" y="151.7">22</text>
<text x="27" y="155.2">10</text>
<text x="30" y="150.3">22</text>
<text x="33.5" y="153.8">10</text>
<text x="43" y="153.3">AINPUT3</text>
<text x="23.5" y="158.8">23</text>
<text x="30" y="157.3">23</text>
<text x="33.5" y="160.9">11</text>
<text x="43" y="156.8">AINPUT2</text>
<text x="43" y="160.3">AINPUT1</text>
<text x="23.5" y="165.8">24</text>
<text x="27" y="162.3">11</text>
<text x="30" y="164.4">24</text>
<text x="33.5" y="167.9">12</text>
<text x="41.3" y="163.9">RXp</text>
<text x="41.3" y="167.4">TXp</text>
<text x="23.5" y="172.9">25</text>
<text x="27" y="169.3">12</text>
<text x="30" y="171.4">25</text>
<text x="202.2" y="169.7">1</text>
<text x="207.4" y="171.1">IN</text>
<text x="219.7" y="171.1">OUT</text>
<text x="229.7" y="169.7">3</text>
<text x="299.4" y="173.2">2</text>
<text x="299.4" y="169.7">3</text>
<text x="302.9" y="171.4">Vin</text>
<text x="326.5" y="173.2">4</text>
<text x="27" y="176.4">13</text>
<text x="33.5" y="175">13</text>
<text x="302.9" y="175">Vout</text>
<text x="317.7" y="175">Vout</text>
<text x="29.3" y="181.7" transform="rotate(-90 29.3 181.7)">26</text>
<text x="351.7" y="181.5">VCC</text>
<text x="27.9" y="188.2" transform="rotate(-90 27.9 188.2)">26</text>
<text x="60.2" y="254.4">1</text>
<text x="60.2" y="257.9">2</text>
<text x="63.7" y="252.6">1</text>
<text x="63.7" y="256.1">2 RX</text>
<text x="124.2" y="257.4">NRST</text>
<text x="60.2" y="261.4">3</text>
<text x="63.7" y="259.6">3 TX</text>
<text x="63.7" y="263.2">4 BOOT0</text>
<text x="60.2" y="264.9">4</text>
<text x="60.2" y="268.5">5</text>
<text x="63.7" y="266.7">5 BOOT1</text>
<text x="60.2" y="272">6</text>
<text x="60.2" y="275.5">7</text>
<text x="63.7" y="270.2">6 NRST</text>
<text x="63.7" y="273.8">7</text>
</g>
<g font-size="3.2" fill="#f00">
<text x="340.6" y="35.6">14</text>
<text x="332.5" y="37.4">VCC</text>
<text x="220.4" y="44.4">VDD_3</text>
<text x="233" y="42.7">48VCC</text>
<text x="181.2" y="72.7">VDDA</text>
<text x="220.4" y="86.8">VDD_2</text>
<text x="233" y="85">36 VCC</text>
<text x="299.4" y="99.1">3</text>
<text x="302.9" y="100.9">VCC</text>
<text x="175.7" y="123.8">24</text>
<text x="181.2" y="125.6">VDD_1</text>
</g>
<g font-size="3.2">
<text x="221" y="48">VSS_3</text>
<text x="233" y="46.2">47GND</text>
<text x="317.1" y="56.8">7</text>
<text x="320.6" y="58.6">GND</text>
<text x="181.2" y="69.1">VSSA</text>
<text x="233" y="88.5">35 GND</text>
<text x="221" y="90.3">VSS_2</text>
<text x="299.4" y="95.6">2</text>
<text x="302.9" y="97.4">GND CANH</text>
<text x="175.7" y="120.3">23</text>
<text x="181.2" y="122.1">VSS_1</text>
<text x="299.4" y="176.7">1</text>
<text x="302.9" y="178.5">GND/ADJ</text>
<text x="216.6" y="181.2" transform="rotate(-90 216.6 181.2)">4</text>
</g>
<g font-size="3.2" fill="#c00">
<text x="47.6" y="97.7">J3 switch Gnd / +12</text>
<text x="47.6" y="101.2">J4 switch Gnd / +12</text>
<text x="52.9" y="111.8">PWM</text>
<text x="52.9" y="115.4">PWM</text>
<text x="52.9" y="118.9">PWM</text>
<text x="52.9" y="122.4">PWM</text>
<text x="63.5" y="122.4">Push-Pull</text>
<text x="63.5" y="134.8">Processor GND</text>
<text x="60" y="161.2">J1</text>
<text x="60" y="157.7">J2</text>
<text x="65.3" y="161.2">0-15 / 0-5V</text>
<text x="65.3" y="157.7">0-15 / 0-5V</text>
<text x="60" y="177.1">I/O GND</text>
</g>
<g font-size="2.5" fill="#000080">
<text x="111.8" y="164.2">SM4007PL</text>
<text x="111.8" y="176.5">SM4007PL</text>
</g>
<g font-size="1.8" fill="#000080">
<text x="159.8" y="36.9">19-217/BHC-ZL1M2RY/3T</text>
<text x="366.2" y="84.1">210S-1*2P L=11.6MMGold-plated black</text>
<text x="51.5" y="248.4">PZ254V-11-07P</text>
</g>
</svg>
